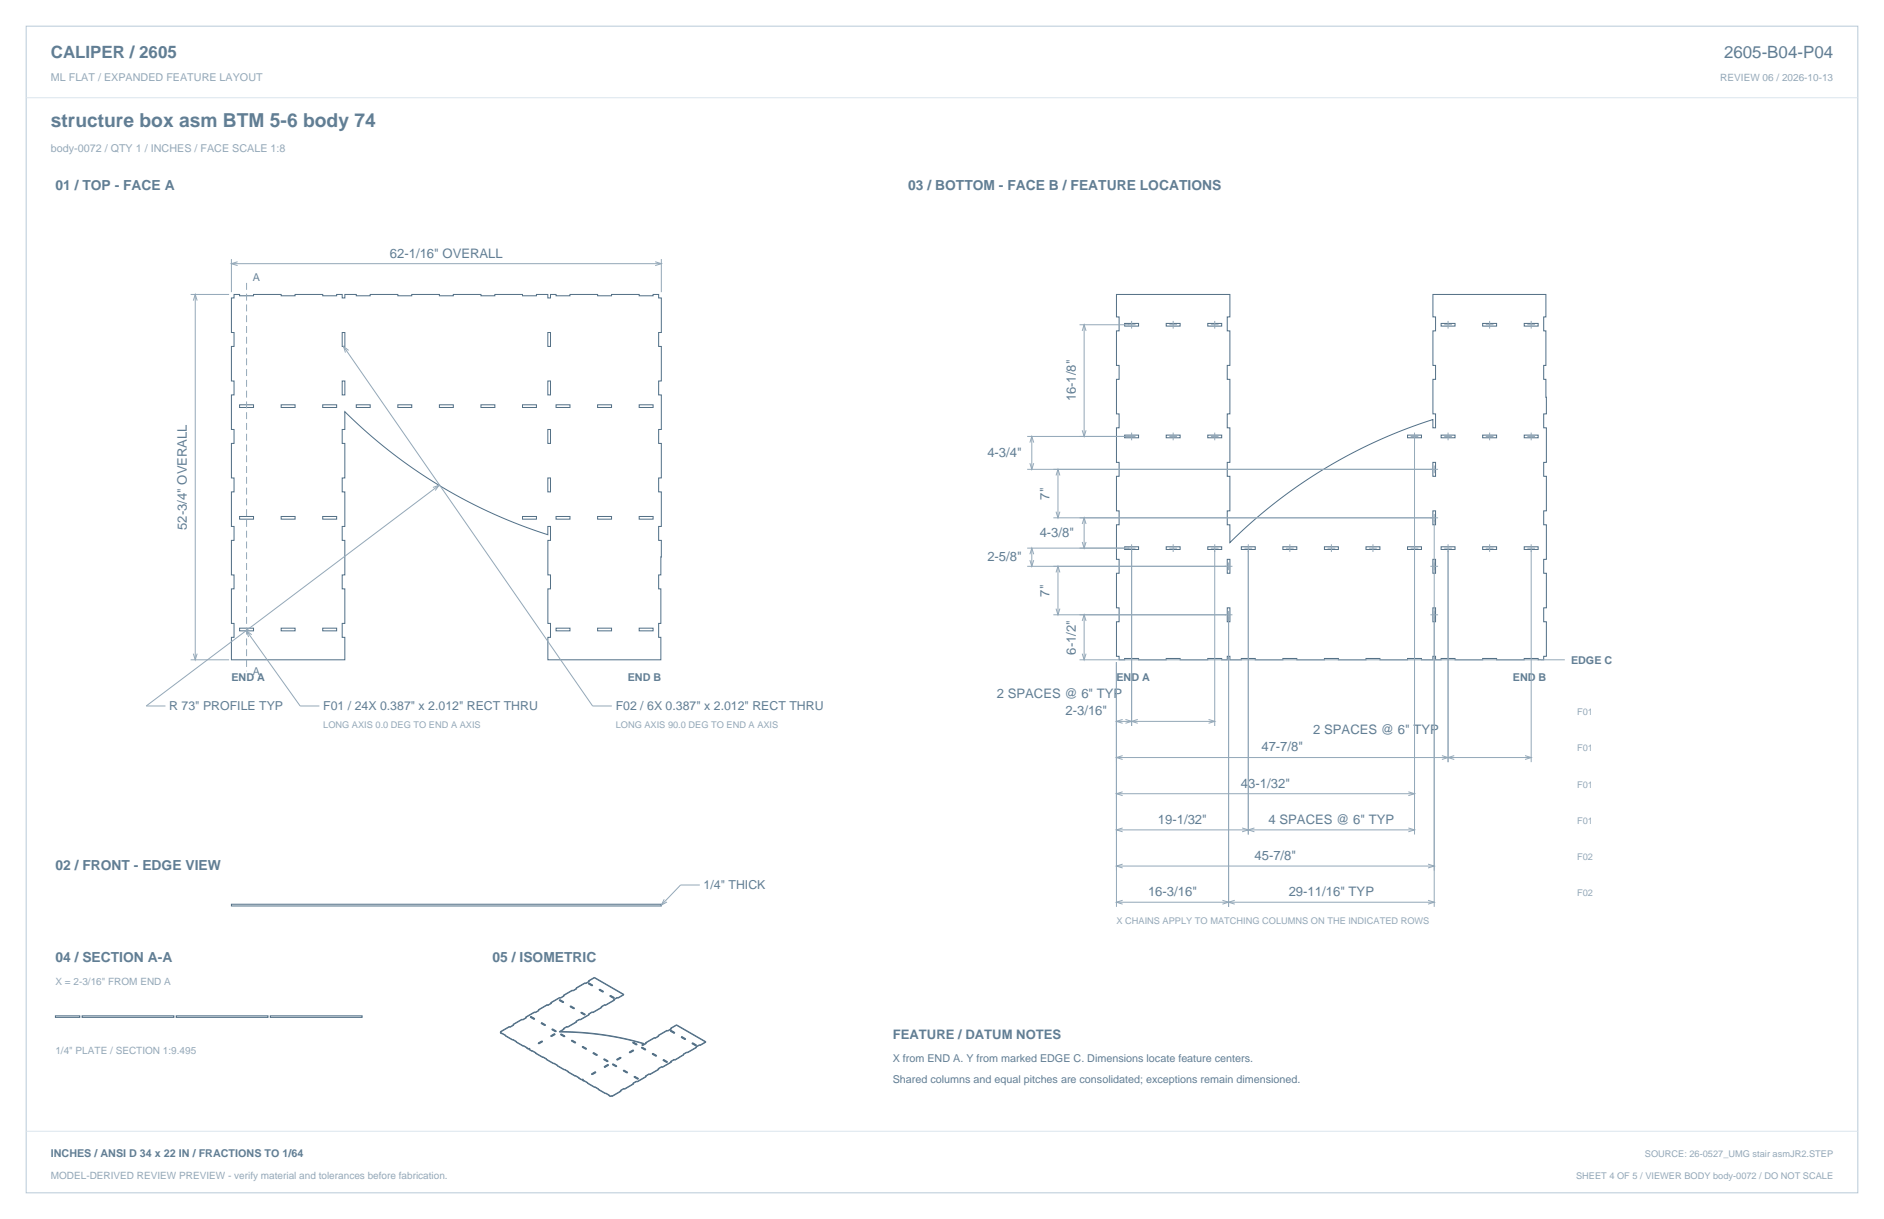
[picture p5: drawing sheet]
<svg xmlns="http://www.w3.org/2000/svg" width="864mm" height="559mm" viewBox="0 0 864 559" stroke-linecap="round" stroke-linejoin="round" font-family="sans-serif">
<path d="M12 12h840v535h-840z" fill="none" stroke="#b8cad8" stroke-width=".46"/>
<path d="M12 45h840" fill="none" stroke="#dbe5ed" stroke-width=".46"/>
<g fill="none" stroke="#536f85" stroke-width=".46">
<path d="M107 135h3v1h6v-1h13v1h6v-1h13v1h6v-1h3v2h1v-2h5v1h7v-1h12v1h7v-1h12v1h7v-1h12v1h7v-1h13v1h6v-1h5v2h1v-2h3v1h6v-1h13v1h6v-1h13v1h6v-1h3v2h1v15h-1v7h1v16h-1v6h1v16h-1v6h1v16h-1v6h1v16h-1v7h1v16h-1v6h1v16h-1v6h1v10h-52v-10h1v-6h-1v-16h1v-6h-1v-16h1v-7h-1v4l-3-1-21-8-18-9-14-8-14-10-12-10-11-10v8h-1v6h1v16h-1v6h1v16h-1v7h1v16h-1v6h1v16h-1v6h1v10h-52v-10h1v-6h-1v-16h1v-6h-1v-16h1v-7h-1v-16h1v-6h-1v-16h1v-6h-1v-16h1v-6h-1v-16h1v-7h-1v-15h1zM512 135h52v10h-1v7h1v16h-1v6h1v16h-1v6h1v16h-1v6h1v16h-1v7h1v8l11-11 12-10 14-9 13-8 20-10 20-8 3-1v4h1v-6h-1v-16h1v-6h-1v-16h1v-7h-1v-10h52v10h-1v7h1v16h-1v6h1v16h-1v6h1v16h-1v6h1v16h-1v7h1v15h-1v7h1v16h-1v6h1v16h-1v1h-3h-6h-13h-6h-13h-6h-3v-1h-1v1h-5h-7h-12h-7h-13h-6h-13h-6h-13h-6h-5v-1h-1v1h-3h-6h-13h-6h-13h-6h-3v-1h-1v-16h1v-6h-1v-16h1v-7h-1v-15h1v-7h-1v-16h1v-6h-1v-16h1v-6h-1v-16h1v-6h-1v-16h1v-7h-1zM157 152h1v7h-1zM251 152h1v7h-1zM516 148h6v1h-6zM535 148h6v1h-6zM554 148h6v1h-6zM661 148h6v1h-6zM680 148h6v1h-6zM699 148h6v1h-6zM157 175h1v6h-1zM251 175h1v6h-1z"/>
<path d="M110 186h6v1h-6zM129 186h6v1h-6zM148 186h6v1h-6zM163 186h7v1h-7zM182 186h7v1h-7zM201 186h7v1h-7zM220 186h7v1h-7zM240 186h6v1h-6zM251 197h1v6h-1zM255 186h6v1h-6zM274 186h6v1h-6zM293 186h6v1h-6z"/>
<path d="M516 199h6v2h-6zM535 199h6v2h-6zM554 199h6v2h-6zM645 199h7v2h-7zM661 199h6v2h-6zM680 199h6v2h-6zM699 199h6v2h-6zM251 219h1v6h-1zM657 212h1v6h-1zM110 237h6v1h-6zM129 237h6v1h-6zM148 237h6v1h-6z"/>
<path d="M240 237h6v1h-6zM255 237h6v1h-6zM274 237h6v1h-6zM293 237h6v1h-6zM657 234h1v7h-1zM516 251h6v1h-6zM535 251h6v1h-6zM554 251h6v1h-6zM563 256h1v7h-1zM569 251h6v1h-6zM588 251h6v1h-6zM607 251h6v1h-6z"/>
<path d="M626 251h7v1h-7zM645 251h7v1h-7zM657 256h1v7h-1zM661 251h6v1h-6zM680 251h6v1h-6zM699 251h6v1h-6zM563 279h1v6h-1zM657 279h1v6h-1zM110 288h6v1h-6zM129 288h6v1h-6zM148 288h6v1h-6zM255 288h6v1h-6z"/>
<path d="M274 288h6v1h-6zM293 288h6v1h-6zM106 415h197h-197z"/>
</g>
<g fill="none" stroke="#93a8b9" stroke-width=".46">
<path d="M106 119v15M109 120l-3 1 3 1M300 120l3 1-3 1M303 119v15M87 135h18M89 138v-3l1 3M89 135v167M106 121h197M157 159l115 165h8M495 149h25M496 152l1-3 1 3M497 149v51"/>
<path d="M519 147v4M536 149h4M538 147v4M555 149h4M557 147v4M662 149h4M664 147v4M681 149h4M683 147v4M700 149h4M702 147v4M160 161l-3-2 1 3"/>
<path d="M496 197l1 3 1-3M519 198v4M538 198v4M557 198v4M648 198v185M664 198v4M683 198v4M702 198v4M471 200h49M471 215h188M472 203l1-3 1 3M472 212l1 3 1-3"/>
<path d="M473 200v15M484 218l1-3 1 3M485 215v22M536 200h4M555 200h4M647 200h3M657 213v4M662 200h4M681 200h4M700 200h4M198 223l3-1-1 3M201 222l-134 102h9"/>
<path d="M483 237h176M484 235l1 2 1-2M497 237v14M657 236v180M471 251h49M471 260h94M472 254l1-3 1 3M472 257l1 3 1-3M473 251v9M485 260v22M496 240l1-3 1 3M496 248l1 3 1-3"/>
<path d="M519 250v83M536 251h4M538 250v3M555 251h4M557 250v83M563 258v3M570 251h4M572 250v133M589 251h4M591 250v3M609 251h3M610 250v3"/>
<path d="M628 251h3M629 250v3M647 251h3M656 260h3M662 251h4M664 250v99M681 251h4M683 250v3M700 251h4M702 250v99M484 262l1-2 1 2M484 279l1 3 1-3"/>
<path d="M89 300v2l1-2M113 289l25 35h8M115 291l-2-2 1 3M483 282h82M496 285l1-3 1 3M496 300l1 2 1-2M497 282v20M563 280v136M656 282h3M87 302h18M495 302h210M512 304v112"/>
<path d="M706 302h11M512 331h45M515 330l-3 1 3 1M516 330l3 1-3 1M522 330l-3 1 3 1M554 330l3 1-3 1M512 347h190M515 346l-3 1 3 1M661 346l3 1-3 1M667 346l-3 1 3 1M699 346l3 1-3 1M512 364h136"/>
<path d="M515 363l-3 1 3 1M515 380h-3l3 1M569 380h3l-3 1M575 380h-3l3 1M646 363l2 1-2 1M646 380h2l-2 1M512 380h136M512 397h145M515 396l-3 1 3 1M655 396l2 1-2 1M304 412l-1 3 3-2M321 406h-9l-9 9"/>
<path d="M512 414h145M515 413l-3 1h3M560 413l3 1h-3M566 413l-3 1h3M655 413l2 1h-2"/>
</g>
<path d="M113 130v178" fill="none" stroke="#93a8b9" stroke-width=".46" stroke-dasharray="3.2 1.8" stroke-linecap="butt"/>
<g fill="#f2f6f9" stroke="#536f85" stroke-width=".46">
<path d="M25 466h12h-12z" fill-rule="evenodd"/>
<path d="M38 466h42h-42z" fill-rule="evenodd"/>
<path d="M81 466h42h-42z" fill-rule="evenodd"/>
<path d="M124 466h42h-42z" fill-rule="evenodd"/>
</g>
<g fill="none" stroke="#536f85" stroke-width=".46">
<path d="M252 460h1M252 460h.1M253 460l-2 1M253 460h.1M256 458v1M256 458l2 1M256 459l2 1M257 457l-5 3M257 457h.1M257 457v1M257 458h-1M257 458l1 1"/>
<path d="M257 458l-1 1M258 456l1 1M258 456h1M258 456h.1M258 459v1M258 459h.1M259 456l-2 1M259 456v1M259 457l-2 1M262 454h1M262 454l-4 2M262 454h.1"/>
<path d="M263 454h.1M264 453h.1M264 453l-1 1M268 451l-4 2M268 451h.1M270 451l1 1M270 451h.1M270 450h.1M270 451l2 1M270 450l-2 1M271 452h.1M272 452h.1"/>
<path d="M272 452h-1M272 448l-2 2M272 448l14 8M272 448h.1M275 454l1 1M275 454h.1M275 453l2 1M275 454l2 1M275 453v1M276 455h.1M277 454l-1 1M277 455h-1"/>
<path d="M277 454v1M280 457l1 1M280 456l1 1M280 456v1M280 456l2 1M280 457h.1M280 457h2M280 456h.1M281 457v1M281 458h1M281 458h.1M281 458l1 1"/>
<path d="M282 457h.1M282 457h-1M282 457l-1 1M282 458l-4 3M282 459l-4 2M282 458v1M283 457l-2 1M283 457v1M283 457h.1M286 456l-3 1M286 456l-3 2M286 456h.1"/>
<path d="M229 474l13 7M229 473h1M229 473v1M230 473l-1 1M230 474h.1M232 475h.1M234 471l-5 2 13 8M234 471l-5 2M234 471h.1M235 476h.1M235 470h.1M235 470l-1 1"/>
<path d="M237 477h.1M239 467l-5 4M239 467h1M239 467l-4 3M239 467l1 1M239 467h.1M240 467v1M240 480h.1M241 466v1M241 467l-1 1M243 466l2 1M243 466h.1"/>
<path d="M245 467h.1M245 464l-5 3M245 464l-4 2M245 464h.1M247 478v1M247 478h.1M247 463h.1M247 463l-2 1M248 469l2 1M248 469h.1M248 477l-1 1M248 477l1 1"/>
<path d="M248 477h1M249 478l-2 1M249 477l-2 1M249 477v1M250 470h.1M251 461l-4 2M251 461h.1M252 475h1M252 475h.1M253 472l2 1M253 472h.1M254 474l-2 1"/>
<path d="M254 474h.1M254 474l-1 1M255 473h.1M256 473l20 1 19 4M256 473h.1M257 474l2 1M257 474h.1M258 471l1 1M259 472l-3 1M259 475h.1M260 471h-2M260 471h.1"/>
<path d="M260 471l-4 2M261 461l2 1M261 462h2M261 461v1M262 461l1 1M262 461h-1M262 461l-1 1M262 477l2 1M262 477h.1M263 462h.1M264 478h.1M264 468v1"/>
<path d="M264 468h.1M264 468l-4 3M264 469l-4 2M266 467l-2 1M266 467v1M266 467h.1M266 464l2 1M266 464h.1M267 464h-1M267 464l1 1M267 480l2 1M267 480h.1"/>
<path d="M268 465h.1M270 465h.1M270 465l-4 2M270 465l-4 3M271 464l-1 1M271 464h1M271 464h.1M272 464h.1M276 462h.1M276 461v1M276 462l-4 2M277 461h-1"/>
<path d="M277 461h1M277 461l-1 1M277 461h.1M278 461h.1M290 478l2 1M290 478h.1M292 479h.1M294 479h1M294 479h.1M294 480h.1M294 480l2 1M295 478l-1 1"/>
<path d="M296 478h.1M296 478l-1 1M300 476h.1M300 476l-6 3M300 476l-4 2M302 475h.1M302 475l-2 1M306 473l-6 3M306 472l-4 3M306 472v1M306 472h.1M306 473h.1"/>
<path d="M307 473l2 1M307 473h.1M307 473h2M307 471l1 1M308 472l-1 1M308 472l1 1M308 473l1 1M308 473h-1M308 472v1M308 472l-2 1M309 473v1M309 473h.1"/>
<path d="M309 474h.1M310 470l-4 2M310 470l-3 1M310 470l14 8M310 470h.1M312 476l2 1M312 475v1M312 475l2 1M313 475h-1M313 475l1 1M313 475h.1M313 475l-1 1"/>
<path d="M314 476v1M314 476h.1M317 478l2 1M317 478h.1M318 478l1 1M318 478h-1M318 478h.1M319 479h.1M319 480h.1M321 479h.1M321 479l-2 1M321 479l-6 3"/>
<path d="M324 478l-3 1M324 478h.1M242 480h.1M242 481h.1M242 481l22 12M242 481l7 4M243 480v1M243 480l-1 1M243 481h-1M243 481h.1M244 482h.1M246 483h.1"/>
<path d="M249 484l2 1M249 484v1M250 486l4 1M251 485l-1 1M254 487l2 1M254 488h.1M254 487h.1M254 487v1M255 488l4 2M256 488h-1M259 490l1 1M259 490h.1"/>
<path d="M260 491l4 2M260 491h.1M264 493h.1M264 493l1 1M264 493l3 2M265 494l2 1M265 494h.1M267 495h.1M267 495l1 1M267 495h1M268 495v1M268 495l1 1"/>
<path d="M268 495h.1M268 496l5 2M268 496h.1M269 481h.1M269 497l4 2M269 496v1M271 492v1M271 492h.1M272 483l1 1M272 483h.1M272 483l2 1M272 483h2"/>
<path d="M273 498v1M273 498l1 1M273 498h.1M273 498l5 3M273 491v1M273 491l-2 1M273 492h-2M273 492h.1M273 491h.1M273 492l-2 1M273 484h.1M274 483l-1 1"/>
<path d="M274 484h-1M274 483v1M274 499l4 2M274 499h.1M277 486h1M277 486l1 1M277 486h.1M277 489h.1M277 485v1M277 486l2 1M277 485l2 1M278 486v1"/>
<path d="M279 488l-2 1M279 488h.1M279 486h-1M279 486v1M279 487h-1M281 488l1 1M281 488h.1M281 488l2 1M282 489h.1M283 486h.1M283 489h-1M283 489h.1"/>
<path d="M284 500h1M284 500h.1M284 485h1M284 485l-1 1M284 485h.1M285 485h.1M285 485l-2 1M286 491l1 1M286 491h.1M286 491l2 1M286 499l-2 1M286 491h2"/>
<path d="M286 499h.1M287 492h.1M288 491l-1 1M288 492h-1M288 491v1M288 482l1 1M288 482h.1M290 497h.1M290 481v1M290 481l-2 1M290 481h.1M290 497l-4 2"/>
<path d="M290 482l-1 1M291 494l1 1M291 494h.1M291 494l2 1M291 493l2 1M291 493v1M292 496h.1M292 496l-2 1M292 495h.1M293 495h-1M293 494l-1 1M293 494v1"/>
<path d="M296 493h.1M296 493v1M296 481h.1M296 493l-4 3M296 494l-4 2M298 492h.1M298 492l-2 1M298 492v1M299 483l2 1M299 483h.1M301 484h.1M302 490h.1"/>
<path d="M302 490l-4 3M303 489h1M303 489l-1 1M303 489l-5 3M303 489h.1M304 489h.1M304 486l2 1M304 486h.1M306 487h.1M307 487h1M308 487l-4 2M309 486h.1"/>
<path d="M309 486l-2 1M309 486l-5 3M311 485h.1M313 483v1M313 484l-4 2M315 482v1M315 482l-2 1M315 482l-6 4M315 482h.1M319 480l-4 3M278 501l1 1M278 501l2 1"/>
<path d="M278 501h.1M279 502l1 1M279 502h.1M280 502v1M280 502l1 1M280 502h.1M280 502h1M281 502v1M285 500h.1M285 500l-4 2M285 500l-4 3"/>
</g>
<path d="M12 519h840" fill="none" stroke="#dbe5ed" stroke-width=".46"/>
<text font-size="8.8" fill="#617e94" x="23" y="58">structure box asm BTM 5-6 body 74</text>
<g font-size="7.8" fill="#617e94">
<text x="23" y="27">CALIPER / 2605</text>
<text x="790" y="27">2605-B04-P04</text>
</g>
<g font-size="6.3" fill="#617e94">
<text x="25" y="87">01 / TOP - FACE A</text>
<text x="416" y="87">03 / BOTTOM - FACE B / FEATURE LOCATIONS</text>
<text x="25" y="399">02 / FRONT - EDGE VIEW</text>
<text x="25" y="441">04 / SECTION A-A</text>
<text x="226" y="441">05 / ISOMETRIC</text>
</g>
<g font-size="6" fill="#617e94">
<text x="179" y="118">62-1/16&quot; OVERALL</text>
<text x="493" y="184" transform="rotate(-90 493 184)">16-1/8&quot;</text>
<text x="453" y="209">4-3/4&quot;</text>
<text x="481" y="229" transform="rotate(-90 481 229)">7&quot;</text>
<text x="86" y="243" transform="rotate(-90 86 243)">52-3/4&quot; OVERALL</text>
<text x="477" y="246">4-3/8&quot;</text>
<text x="453" y="257">2-5/8&quot;</text>
<text x="481" y="273" transform="rotate(-90 481 273)">7&quot;</text>
<text x="493" y="300" transform="rotate(-90 493 300)">6-1/2&quot;</text>
<text x="457" y="320">2 SPACES @ 6&quot; TYP</text>
<text x="488" y="328">2-3/16&quot;</text>
<text x="602" y="337">2 SPACES @ 6&quot; TYP</text>
<text x="578" y="344">47-7/8&quot;</text>
<text x="569" y="361">43-1/32&quot;</text>
<text x="531" y="378">19-1/32&quot;</text>
<text x="582" y="378">4 SPACES @ 6&quot; TYP</text>
<text x="575" y="394">45-7/8&quot;</text>
<text x="526" y="411">16-3/16&quot;</text>
<text x="591" y="411">29-11/16&quot; TYP</text>
<text x="409" y="476">FEATURE / DATUM NOTES</text>
</g>
<g font-size="5.6" fill="#617e94">
<text x="78" y="325">R 73&quot; PROFILE TYP</text>
<text x="148" y="325">F01 / 24X 0.387&quot; x 2.012&quot; RECT THRU</text>
<text x="282" y="325">F02 / 6X 0.387&quot; x 2.012&quot; RECT THRU</text>
<text x="323" y="407">1/4&quot; THICK</text>
</g>
<g font-size="4.9" fill="#93a8b9">
<text x="23" y="37">ML FLAT / EXPANDED FEATURE LAYOUT</text>
<text x="23" y="69">body-0072 / QTY 1 / INCHES / FACE SCALE 1:8</text>
</g>
<g font-size="4.9" fill="#617e94">
<text x="116" y="129">A</text>
<text x="720" y="304">EDGE C</text>
<text x="116" y="310">A</text>
<text x="106" y="312">END A</text>
<text x="288" y="312">END B</text>
<text x="512" y="312">END A</text>
<text x="693" y="312">END B</text>
<text x="409" y="487">X from END A. Y from marked EDGE C. Dimensions locate feature centers.</text>
<text x="409" y="496">Shared columns and equal pitches are consolidated; exceptions remain dimensioned.</text>
<text x="23" y="531">INCHES / ANSI D 34 x 22 IN / FRACTIONS TO 1/64</text>
</g>
<g font-size="4.6" fill="#93a8b9">
<text x="789" y="37">REVIEW 06 / 2026-10-13</text>
<text x="25" y="452">X = 2-3/16&quot; FROM END A</text>
<text x="25" y="483">1/4&quot; PLATE / SECTION 1:9.495</text>
<text x="23" y="540">MODEL-DERIVED REVIEW PREVIEW - verify material and tolerances before fabrication.</text>
</g>
<g font-size="4.2" fill="#93a8b9">
<text x="723" y="328">F01</text>
<text x="148" y="334">LONG AXIS 0.0 DEG TO END A AXIS</text>
<text x="282" y="334">LONG AXIS 90.0 DEG TO END A AXIS</text>
<text x="723" y="344">F01</text>
<text x="723" y="361">F01</text>
<text x="723" y="378">F01</text>
<text x="723" y="394">F02</text>
<text x="723" y="411">F02</text>
<text x="512" y="423">X CHAINS APPLY TO MATCHING COLUMNS ON THE INDICATED ROWS</text>
<text x="754" y="531">SOURCE: 26-0527_UMG stair asmJR2.STEP</text>
<text x="722" y="540">SHEET 4 OF 5 / VIEWER BODY body-0072 / DO NOT SCALE</text>
</g>
</svg>
